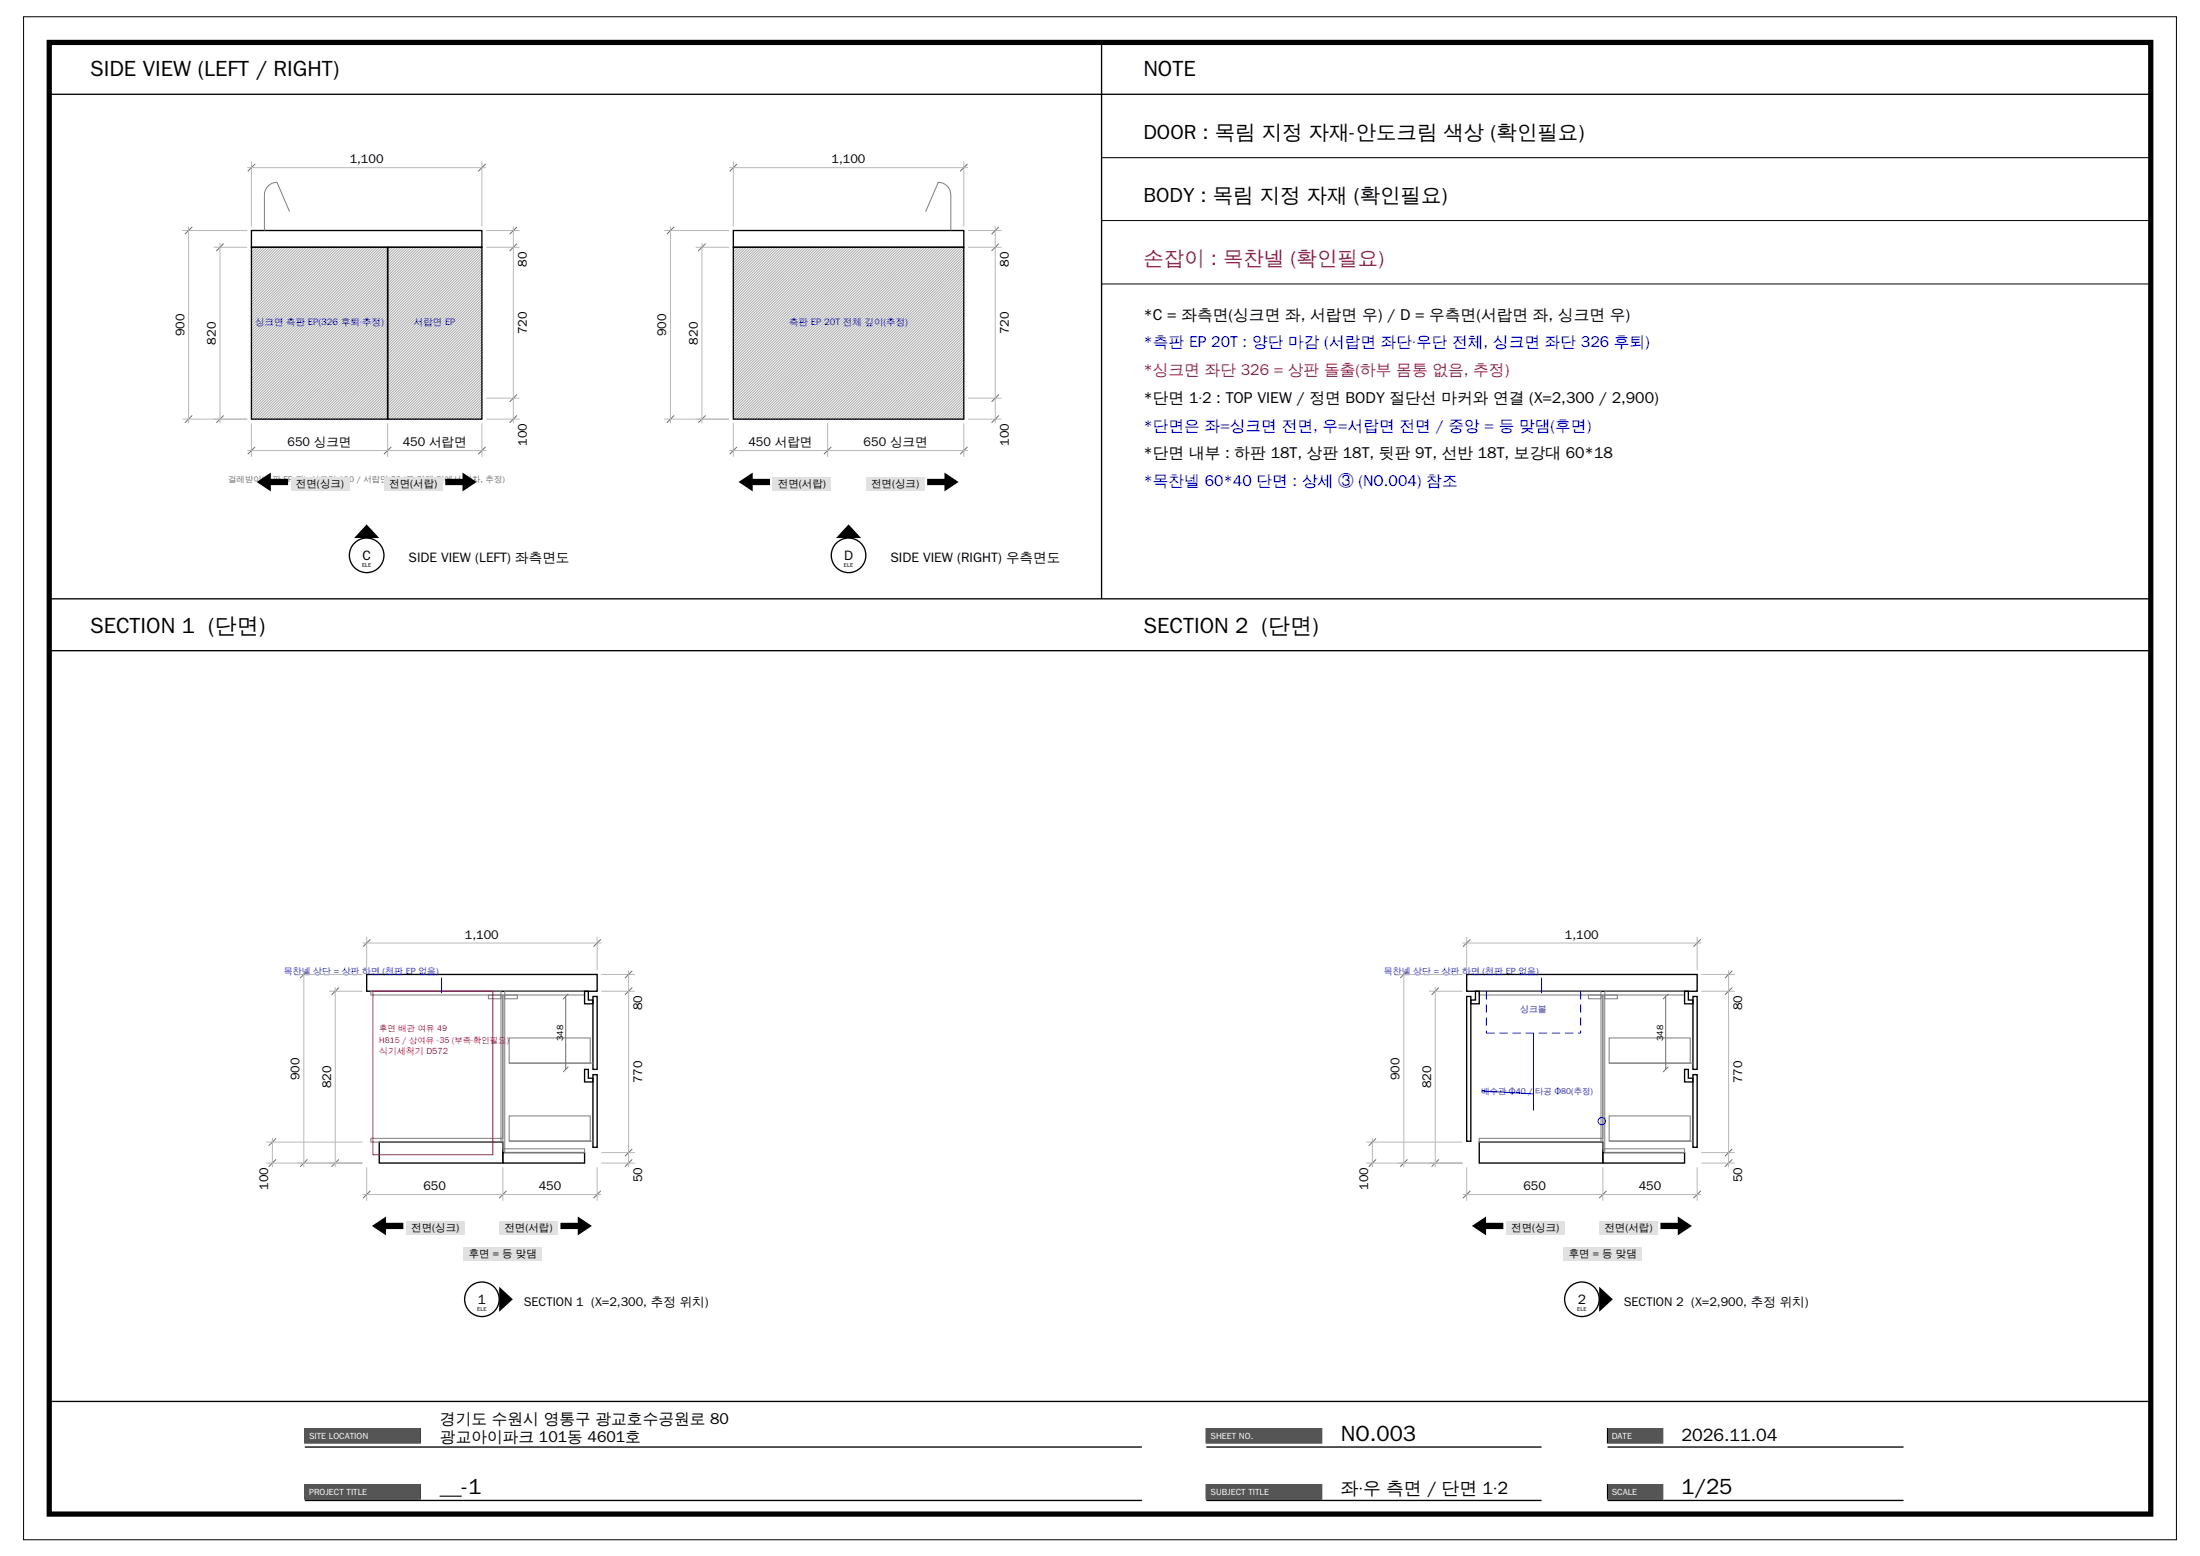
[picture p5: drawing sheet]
<svg xmlns="http://www.w3.org/2000/svg" width="420mm" height="297mm" viewBox="0 0 420 297" stroke-linecap="round" stroke-linejoin="round" font-family="sans-serif">
<path d="M4.5 3.2h411v290.7h-411zM210.3 30.1h200.3M210.3 42.1h200.3M210.3 54.2h200.3" fill="none" stroke="#000" stroke-width=".19"/>
<path d="M9.4 8.1h401.2v280.9h-401.2z" fill="none" stroke="#000" stroke-width="1" stroke-linecap="butt"/>
<path d="M9.4 18h401.2M210.3 8.6v105.7M9.4 114.3h401.2M9.4 124.2h401.2M9.4 267.5h401.2M58.2 272.7h22v2.7h-22z" fill="none" stroke="#000" stroke-width=".25"/>
<path d="M58.2 272.7h22v2.7h-22z" fill-rule="evenodd" fill="#555"/>
<path d="M58.2 276.2h159.8M58.2 283.4h22v2.7h-22z" fill="none" stroke="#000" stroke-width=".25"/>
<path d="M58.2 283.4h22v2.7h-22z" fill-rule="evenodd" fill="#555"/>
<path d="M230.3 272.7h22v2.7h-22zM58.2 286.4h159.8" fill="none" stroke="#000" stroke-width=".25"/>
<path d="M230.3 272.7h22v2.7h-22z" fill-rule="evenodd" fill="#555"/>
<path d="M230.3 276.2h64M230.3 283.4h22v2.7h-22z" fill="none" stroke="#000" stroke-width=".25"/>
<path d="M230.3 283.4h22v2.7h-22z" fill-rule="evenodd" fill="#555"/>
<path d="M306.9 272.7h10.5v2.7h-10.5zM230.3 286.4h64" fill="none" stroke="#000" stroke-width=".25"/>
<path d="M306.9 272.7h10.5v2.7h-10.5z" fill-rule="evenodd" fill="#555"/>
<path d="M306.9 276.2h56.5M306.9 283.4h10.5v2.7h-10.5z" fill="none" stroke="#000" stroke-width=".25"/>
<path d="M306.9 283.4h10.5v2.7h-10.5z" fill-rule="evenodd" fill="#555"/>
<path d="M48 44h44v3.2h-44zM48 47.2h26v32.8h-26zM74 47.2h18v32.8h-18zM74 47.2v32.8M306.9 286.4h56.5" fill="none" stroke="#000" stroke-width=".25"/>
<g fill="none" stroke="#aaa" stroke-width=".19">
<path d="M48.5 47.2l-.5 .5M49 47.2l-1 1M49.5 47.2l-1.5 1.5M50 47.2l-2 2M50.5 47.2l-2.5 2.5M51 47.2l-3 3M51.5 47.2l-3.5 3.5M52 47.2l-4 4M52.5 47.2l-4.5 4.5M53 47.2l-5 5M53.5 47.2l-5.5 5.5M54 47.2l-6 6"/>
<path d="M54.5 47.2l-6.5 6.5M55 47.2l-7 7M55.5 47.2l-7.5 7.5M56 47.2l-8 8M56.5 47.2l-8.5 8.5M57 47.2l-9 9M57.5 47.2l-9.5 9.5M58 47.2l-10 10M58.5 47.2l-10.5 10.5M59 47.2l-11 11M59.5 47.2l-11.5 11.5M60 47.2l-12 12"/>
<path d="M60.5 47.2l-12.5 12.5M61 47.2l-13 13M61.5 47.2l-13.5 13.5M62 47.2l-14 14M62.5 47.2l-14.5 14.5M63 47.2l-15 15M63.5 47.2l-15.5 15.5M64 47.2l-16 16M64.5 47.2l-16.5 16.5M65 47.2l-17 17M65.5 47.2l-17.5 17.5M66 47.2l-18 18"/>
<path d="M66.5 47.2l-18.5 18.5M67 47.2l-19 19M67.5 47.2l-19.5 19.5M68 47.2l-20 20M68.5 47.2l-20.5 20.5M69 47.2l-21 21M69.5 47.2l-21.5 21.5M70 47.2l-22 22M70.5 47.2l-22.5 22.5M71 47.2l-23 23M71.5 47.2l-23.5 23.5M72 47.2l-24 24"/>
<path d="M72.5 47.2l-24.5 24.5M73 47.2l-25 25M73.5 47.2l-25.5 25.5M74 47.2l-26 26M74.5 47.2l-26.5 26.5M75 47.2l-27 27M75.5 47.2l-27.5 27.5M76 47.2l-28 28M76.5 47.2l-28.5 28.5M77 47.2l-29 29M77.5 47.2l-29.5 29.5M78 47.2l-30 30"/>
<path d="M78.5 47.2l-30.5 30.5M79 47.2l-31 31M79.5 47.2l-31.5 31.5M80 47.2l-32 32M80.5 47.2l-32.5 32.5M81 47.2l-32.8 32.8M81.5 47.2l-32.8 32.8M82 47.2l-32.8 32.8M82.5 47.2l-32.8 32.8M83 47.2l-32.8 32.8M83.5 47.2l-32.8 32.8M84 47.2l-32.8 32.8"/>
<path d="M84.5 47.2l-32.8 32.8M85 47.2l-32.8 32.8M85.5 47.2l-32.8 32.8M86 47.2l-32.8 32.8M86.5 47.2l-32.8 32.8M87 47.2l-32.8 32.8M87.5 47.2l-32.8 32.8M88 47.2l-32.8 32.8M88.5 47.2l-32.8 32.8M89 47.2l-32.8 32.8M89.5 47.2l-32.8 32.8M90 47.2l-32.8 32.8"/>
<path d="M90.5 47.2l-32.8 32.8M91 47.2l-32.8 32.8M91.5 47.2l-32.8 32.8M92 47.2l-32.8 32.8M92 47.7l-32.3 32.3M92 48.2l-31.8 31.8M92 48.7l-31.3 31.3M92 49.2l-30.8 30.8M92 49.7l-30.3 30.3M92 50.2l-29.8 29.8M92 50.7l-29.3 29.3M92 51.2l-28.8 28.8"/>
<path d="M92 51.7l-28.3 28.3M92 52.2l-27.8 27.8M92 52.7l-27.3 27.3M92 53.2l-26.8 26.8M92 53.7l-26.3 26.3M92 54.2l-25.8 25.8M92 54.7l-25.3 25.3M92 55.2l-24.8 24.8M92 55.7l-24.3 24.3M92 56.2l-23.8 23.8M92 56.7l-23.3 23.3M92 57.2l-22.8 22.8"/>
<path d="M92 57.7l-22.3 22.3M92 58.2l-21.8 21.8M92 58.7l-21.3 21.3M92 59.2l-20.8 20.8M92 59.7l-20.3 20.3M92 60.2l-19.8 19.8M92 60.7l-19.3 19.3M92 61.2l-18.8 18.8M92 61.7l-18.3 18.3M92 62.2l-17.8 17.8M92 62.7l-17.3 17.3M92 63.2l-16.8 16.8"/>
<path d="M92 63.7l-16.3 16.3M92 64.2l-15.8 15.8M92 64.7l-15.3 15.3M92 65.2l-14.8 14.8M92 65.7l-14.3 14.3M92 66.2l-13.8 13.8M92 66.7l-13.3 13.3M92 67.2l-12.8 12.8M92 67.7l-12.3 12.3M92 68.2l-11.8 11.8M92 68.7l-11.3 11.3M92 69.2l-10.8 10.8"/>
<path d="M92 69.7l-10.3 10.3M92 70.2l-9.8 9.8M92 70.7l-9.3 9.3M92 71.2l-8.8 8.8M92 71.7l-8.3 8.3M92 72.2l-7.8 7.8M92 72.7l-7.3 7.3M92 73.2l-6.8 6.8M92 73.7l-6.3 6.3M92 74.2l-5.8 5.8M92 74.7l-5.3 5.3M92 75.2l-4.8 4.8"/>
<path d="M92 75.7l-4.3 4.3M92 76.2l-3.8 3.8M92 76.7l-3.3 3.3M92 77.2l-2.8 2.8M92 77.7l-2.3 2.3M92 78.2l-1.8 1.8M92 78.7l-1.3 1.3M92 79.2l-.8 .8M92 79.7l-.3 .3"/>
</g>
<path d="M55.3 40.4l-2.4-5.6a2.4 2.4 0 0 0-2.4 2.4v6.8" fill="none" stroke="#7d7d7d" stroke-width=".19"/>
<g fill="none" stroke="#b9b9b9" stroke-width=".19">
<path d="M47.2 32h45.6M48 30.8v12.4M92 30.8v12.4M34.8 44h12.4M36 43.2v37.6M40.8 47.2h6.4M42 46.4v34.4M92.8 47.2h6.4M92.8 44h6.4M98 43.2v37.6M92.8 76h6.4M34.8 80h12.4"/>
<path d="M47.2 86h45.6M48 80.8v6.4M74 80.8v6.4M92 80.8v6.4M92.8 80h6.4"/>
</g>
<g fill="none" stroke="#6e6e6e" stroke-width=".19">
<path d="M48.7 31.3l-1.4 1.4M92.7 31.3l-1.4 1.4M36.7 43.3l-1.4 1.4M42.7 46.5l-1.4 1.4M98.7 43.3l-1.4 1.4M98.7 46.5l-1.4 1.4M36.7 79.3l-1.4 1.4M42.7 79.3l-1.4 1.4M98.7 79.3l-1.4 1.4M98.7 75.3l-1.4 1.4M48.7 85.3l-1.4 1.4M74.7 85.3l-1.4 1.4"/>
<path d="M92.7 85.3l-1.4 1.4"/>
</g>
<path d="M49 92l2.7-1.8v1.2h3.3v1.2h-3.3v1.2z" fill-rule="evenodd" fill="#000"/>
<path d="M55.5 91.1h11.2v2.5h-11.2z" fill-rule="evenodd" fill="#e1e1e1"/>
<path d="M85 91.4h3.3v-1.2l2.7 1.8-2.7 1.8v-1.2h-3.3z" fill-rule="evenodd" fill="#000"/>
<path d="M73.3 91.1h11.2v2.5h-11.2z" fill-rule="evenodd" fill="#e1e1e1"/>
<g fill="none" stroke="#000" stroke-width=".25">
<path d="M140 44h44v3.2h-44zM140 47.2h44v32.8h-44z"/>
<circle cx="70" cy="106" r="3.3"/>
</g>
<g fill="#000">
<path d="M70 100.1l2.4 2.6h-4.8z"/>
<path d="M141 92l2.7-1.8v1.2h3.3v1.2h-3.3v1.2z" fill-rule="evenodd"/>
</g>
<g fill="none" stroke="#aaa" stroke-width=".19">
<path d="M140.5 47.2l-.5 .5M141 47.2l-1 1M141.5 47.2l-1.5 1.5M142 47.2l-2 2M142.5 47.2l-2.5 2.5M143 47.2l-3 3M143.5 47.2l-3.5 3.5M144 47.2l-4 4M144.5 47.2l-4.5 4.5M145 47.2l-5 5M145.5 47.2l-5.5 5.5M146 47.2l-6 6"/>
<path d="M146.5 47.2l-6.5 6.5M147 47.2l-7 7M147.5 47.2l-7.5 7.5M148 47.2l-8 8M148.5 47.2l-8.5 8.5M149 47.2l-9 9M149.5 47.2l-9.5 9.5M150 47.2l-10 10M150.5 47.2l-10.5 10.5M151 47.2l-11 11M151.5 47.2l-11.5 11.5M152 47.2l-12 12"/>
<path d="M152.5 47.2l-12.5 12.5M153 47.2l-13 13M153.5 47.2l-13.5 13.5M154 47.2l-14 14M154.5 47.2l-14.5 14.5M155 47.2l-15 15M155.5 47.2l-15.5 15.5M156 47.2l-16 16M156.5 47.2l-16.5 16.5M157 47.2l-17 17M157.5 47.2l-17.5 17.5M158 47.2l-18 18"/>
<path d="M158.5 47.2l-18.5 18.5M159 47.2l-19 19M159.5 47.2l-19.5 19.5M160 47.2l-20 20M160.5 47.2l-20.5 20.5M161 47.2l-21 21M161.5 47.2l-21.5 21.5M162 47.2l-22 22M162.5 47.2l-22.5 22.5M163 47.2l-23 23M163.5 47.2l-23.5 23.5M164 47.2l-24 24"/>
<path d="M164.5 47.2l-24.5 24.5M165 47.2l-25 25M165.5 47.2l-25.5 25.5M166 47.2l-26 26M166.5 47.2l-26.5 26.5M167 47.2l-27 27M167.5 47.2l-27.5 27.5M168 47.2l-28 28M168.5 47.2l-28.5 28.5M169 47.2l-29 29M169.5 47.2l-29.5 29.5M170 47.2l-30 30"/>
<path d="M170.5 47.2l-30.5 30.5M171 47.2l-31 31M171.5 47.2l-31.5 31.5M172 47.2l-32 32M172.5 47.2l-32.5 32.5M173 47.2l-32.8 32.8M173.5 47.2l-32.8 32.8M174 47.2l-32.8 32.8M174.5 47.2l-32.8 32.8M175 47.2l-32.8 32.8M175.5 47.2l-32.8 32.8M176 47.2l-32.8 32.8"/>
<path d="M176.5 47.2l-32.8 32.8M177 47.2l-32.8 32.8M177.5 47.2l-32.8 32.8M178 47.2l-32.8 32.8M178.5 47.2l-32.8 32.8M179 47.2l-32.8 32.8M179.5 47.2l-32.8 32.8M180 47.2l-32.8 32.8M180.5 47.2l-32.8 32.8M181 47.2l-32.8 32.8M181.5 47.2l-32.8 32.8M182 47.2l-32.8 32.8"/>
<path d="M182.5 47.2l-32.8 32.8M183 47.2l-32.8 32.8M183.5 47.2l-32.8 32.8M184 47.2l-32.8 32.8M184 47.7l-32.3 32.3M184 48.2l-31.8 31.8M184 48.7l-31.3 31.3M184 49.2l-30.8 30.8M184 49.7l-30.3 30.3M184 50.2l-29.8 29.8M184 50.7l-29.3 29.3M184 51.2l-28.8 28.8"/>
<path d="M184 51.7l-28.3 28.3M184 52.2l-27.8 27.8M184 52.7l-27.3 27.3M184 53.2l-26.8 26.8M184 53.7l-26.3 26.3M184 54.2l-25.8 25.8M184 54.7l-25.3 25.3M184 55.2l-24.8 24.8M184 55.7l-24.3 24.3M184 56.2l-23.8 23.8M184 56.7l-23.3 23.3M184 57.2l-22.8 22.8"/>
<path d="M184 57.7l-22.3 22.3M184 58.2l-21.8 21.8M184 58.7l-21.3 21.3M184 59.2l-20.8 20.8M184 59.7l-20.3 20.3M184 60.2l-19.8 19.8M184 60.7l-19.3 19.3M184 61.2l-18.8 18.8M184 61.7l-18.3 18.3M184 62.2l-17.8 17.8M184 62.7l-17.3 17.3M184 63.2l-16.8 16.8"/>
<path d="M184 63.7l-16.3 16.3M184 64.2l-15.8 15.8M184 64.7l-15.3 15.3M184 65.2l-14.8 14.8M184 65.7l-14.3 14.3M184 66.2l-13.8 13.8M184 66.7l-13.3 13.3M184 67.2l-12.8 12.8M184 67.7l-12.3 12.3M184 68.2l-11.8 11.8M184 68.7l-11.3 11.3M184 69.2l-10.8 10.8"/>
<path d="M184 69.7l-10.3 10.3M184 70.2l-9.8 9.8M184 70.7l-9.3 9.3M184 71.2l-8.8 8.8M184 71.7l-8.3 8.3M184 72.2l-7.8 7.8M184 72.7l-7.3 7.3M184 73.2l-6.8 6.8M184 73.7l-6.3 6.3M184 74.2l-5.8 5.8M184 74.7l-5.3 5.3M184 75.2l-4.8 4.8"/>
<path d="M184 75.7l-4.3 4.3M184 76.2l-3.8 3.8M184 76.7l-3.3 3.3M184 77.2l-2.8 2.8M184 77.7l-2.3 2.3M184 78.2l-1.8 1.8M184 78.7l-1.3 1.3M184 79.2l-.8 .8M184 79.7l-.3 .3"/>
</g>
<path d="M176.7 40.4l2.4-5.6a2.4 2.4 0 0 1 2.4 2.4v6.8" fill="none" stroke="#7d7d7d" stroke-width=".19"/>
<g fill="none" stroke="#b9b9b9" stroke-width=".19">
<path d="M139.2 32h45.6M140 30.8v12.4M184 30.8v12.4M126.8 44h12.4M128 43.2v37.6M132.8 47.2h6.4M134 46.4v34.4M184.8 47.2h6.4M184.8 44h6.4M190 43.2v37.6M184.8 76h6.4M126.8 80h12.4"/>
<path d="M139.2 86h45.6M140 80.8v6.4M158 80.8v6.4M184 80.8v6.4M184.8 80h6.4"/>
</g>
<g fill="none" stroke="#6e6e6e" stroke-width=".19">
<path d="M140.7 31.3l-1.4 1.4M184.7 31.3l-1.4 1.4M128.7 43.3l-1.4 1.4M134.7 46.5l-1.4 1.4M190.7 43.3l-1.4 1.4M190.7 46.5l-1.4 1.4M128.7 79.3l-1.4 1.4M134.7 79.3l-1.4 1.4M190.7 75.3l-1.4 1.4M190.7 79.3l-1.4 1.4M140.7 85.3l-1.4 1.4M158.7 85.3l-1.4 1.4"/>
<path d="M184.7 85.3l-1.4 1.4"/>
</g>
<path d="M147.5 91.1h11.2v2.5h-11.2z" fill-rule="evenodd" fill="#e1e1e1"/>
<path d="M177 91.4h3.3v-1.2l2.7 1.8-2.7 1.8v-1.2h-3.3z" fill-rule="evenodd" fill="#000"/>
<path d="M165.3 91.1h11.2v2.5h-11.2z" fill-rule="evenodd" fill="#e1e1e1"/>
<g fill="none" stroke="#000" stroke-width=".25">
<path d="M70 186h44v3.2h-44zM111.6 189.2h.7v1.7h.9v.7h-1.6zM113.2 190.2h.8v13.9h-.8zM72.4 218h23.6v4h-23.6zM111.6 204.1h.7v1.7h.9v.7h-1.6zM113.2 205.1h.8v13.9h-.8zM96 220h15.6v2h-15.6z"/>
<circle cx="162" cy="106" r="3.3"/>
</g>
<g fill="#000">
<path d="M162 100.1l2.4 2.6h-4.8z"/>
<path d="M71 234l2.7-1.8v1.2h3.3v1.2h-3.3v1.2z" fill-rule="evenodd"/>
</g>
<path d="M70.8 189.2h24.8v.7h-24.8zM93.2 189.9h2.4v.7h-2.4zM95.6 189.9h.4v27.4h-.4zM96 189.9h.4v29.4h-.4zM96.4 189.2h15.2v.7h-15.2zM96.4 189.9h2.4v.7h-2.4zM97.2 198.1h15.5v4.8h-15.5zM70.8 217.3h24.8v.7h-24.8zM96.4 219.3h15.2v.7h-15.2zM97.2 213h15.5v4.8h-15.5zM97.2 217.8h16M97.2 202.9h16" fill="none" stroke="#7d7d7d" stroke-width=".19"/>
<path d="M71.2 189.2h22.9v31.2h-22.9z" fill="none" stroke="#de0038" stroke-width=".19"/>
<g fill="none" stroke="#6e6e6e" stroke-width=".19">
<path d="M70.7 179.3l-1.4 1.4M114.7 179.3l-1.4 1.4M58.7 185.3l-1.4 1.4M64.7 188.5l-1.4 1.4M108 190.2v13.9M108.5 189.7l-1 1M120.7 185.3l-1.4 1.4M120.7 188.5l-1.4 1.4M52.7 217.3l-1.4 1.4M108.5 203.6l-1 1M120.7 219.3l-1.4 1.4M52.7 221.3l-1.4 1.4"/>
<path d="M58.7 221.3l-1.4 1.4M64.7 221.3l-1.4 1.4M70.7 227.3l-1.4 1.4M96.7 227.3l-1.4 1.4M114.7 227.3l-1.4 1.4M120.7 221.3l-1.4 1.4"/>
</g>
<path d="M84.3 186.6v3" fill="none" stroke="#00f" stroke-width=".19"/>
<g fill="none" stroke="#b9b9b9" stroke-width=".19">
<path d="M70 178.8v6.4M114 178.8v6.4M56.8 186h12.4M58 185.2v37.6M62.8 189.2h6.4M64 188.4v34.4M69.2 180h45.6M114.8 189.2h6.4M114.8 186h6.4M120 185.2v37.6M50.8 218h18.4M52 217.2v5.6"/>
<path d="M50.8 222h18.4M69.2 228h45.6M70 222.8v6.4M96 222.8v6.4M114 222.8v6.4M114.8 222h6.4M114.8 220h6.4"/>
</g>
<path d="M77.5 233.1h11.2v2.5h-11.2z" fill-rule="evenodd" fill="#e1e1e1"/>
<path d="M107 233.4h3.3v-1.2l2.7 1.8-2.7 1.8v-1.2h-3.3z" fill-rule="evenodd" fill="#000"/>
<g fill="#e1e1e1">
<path d="M95.3 233.1h11.2v2.5h-11.2z" fill-rule="evenodd"/>
<path d="M88.5 238.2h15v2.5h-15z" fill-rule="evenodd"/>
</g>
<g fill="none" stroke="#000" stroke-width=".25">
<path d="M280 186h44v3.2h-44zM280 190.2h.8v27.6h-.8zM281.7 189.2h.7v2.4h-1.6v-.7h.9zM321.6 189.2h.7v1.7h.9v.7h-1.6zM323.2 190.2h.8v13.9h-.8zM282.4 218h23.6v4h-23.6zM321.6 204.1h.7v1.7h.9v.7h-1.6zM323.2 205.1h.8v13.9h-.8zM306 220h15.6v2h-15.6z"/>
<circle cx="92" cy="248" r="3.3"/>
</g>
<g fill="#000">
<path d="M95.3 245.6l2.6 2.4-2.6 2.4z"/>
<path d="M281 234l2.7-1.8v1.2h3.3v1.2h-3.3v1.2z" fill-rule="evenodd"/>
</g>
<path d="M282.4 189.2h23.2v.7h-23.2zM303.2 189.9h2.4v.7h-2.4zM305.6 189.9h.4v27.4h-.4zM306 189.9h.4v29.4h-.4zM306.4 189.2h15.2v.7h-15.2zM306.4 189.9h2.4v.7h-2.4zM307.2 198.1h15.5v4.8h-15.5zM282.4 217.3h23.2v.7h-23.2zM306.4 219.3h15.2v.7h-15.2zM307.2 213h15.5v4.8h-15.5zM307.2 217.8h16M307.2 202.9h16" fill="none" stroke="#7d7d7d" stroke-width=".19"/>
<g fill="none" stroke="#00f" stroke-width=".19">
<path d="M283.8 189.2v1.6M283.8 191.7v1.6M283.8 194.2v1.6M283.8 196.7v.5h1.6M286.3 197.2h1.6M288.8 197.2h1.6M291.3 197.2h1.6M292.8 197.2v14.8M293.8 197.2h1.6M294.3 186.6v3M296.3 197.2h1.6M298.8 197.2h1.6"/>
<path d="M301.8 189.2v1.6M301.8 191.7v1.6M301.8 194.2v1.6M301.8 196.7v.5h-.5M282.8 208.2l10 .6"/>
<circle cx="305.8" cy="214" r=".7"/>
</g>
<g fill="none" stroke="#6e6e6e" stroke-width=".19">
<path d="M280.7 179.3l-1.4 1.4M324.7 179.3l-1.4 1.4M268.7 185.3l-1.4 1.4M274.7 188.5l-1.4 1.4M318 190.2v13.9M318.5 189.7l-1 1M330.7 185.3l-1.4 1.4M330.7 188.5l-1.4 1.4M262.7 217.3l-1.4 1.4M318.5 203.6l-1 1M330.7 219.3l-1.4 1.4M262.7 221.3l-1.4 1.4"/>
<path d="M268.7 221.3l-1.4 1.4M274.7 221.3l-1.4 1.4M280.7 227.3l-1.4 1.4M306.7 227.3l-1.4 1.4M324.7 227.3l-1.4 1.4M330.7 221.3l-1.4 1.4"/>
</g>
<g fill="none" stroke="#b9b9b9" stroke-width=".19">
<path d="M280 178.8v6.4M324 178.8v6.4M266.8 186h12.4M268 185.2v37.6M272.8 189.2h6.4M274 188.4v34.4M279.2 180h45.6M324.8 189.2h6.4M324.8 186h6.4M330 185.2v37.6M260.8 218h18.4M262 217.2v5.6"/>
<path d="M260.8 222h18.4M279.2 228h45.6M280 222.8v6.4M306 222.8v6.4M324 222.8v6.4M324.8 222h6.4M324.8 220h6.4"/>
</g>
<path d="M287.5 233.1h11.2v2.5h-11.2z" fill-rule="evenodd" fill="#e1e1e1"/>
<path d="M317 233.4h3.3v-1.2l2.7 1.8-2.7 1.8v-1.2h-3.3z" fill-rule="evenodd" fill="#000"/>
<g fill="#e1e1e1">
<path d="M305.3 233.1h11.2v2.5h-11.2z" fill-rule="evenodd"/>
<path d="M298.5 238.2h15v2.5h-15z" fill-rule="evenodd"/>
</g>
<circle cx="302" cy="248" r="3.3" fill="none" stroke="#000" stroke-width=".25"/>
<path d="M305.3 245.6l2.6 2.4-2.6 2.4z" fill="#000"/>
<g font-size="4.2">
<text x="17.2" y="14.5">SIDE VIEW (LEFT / RIGHT)</text>
<text x="218.3" y="14.5">NOTE</text>
<text x="17.2" y="120.8">SECTION 1 (단면)</text>
<text x="218.3" y="120.8">SECTION 2 (단면)</text>
<text x="256" y="275">NO.003</text>
<text x="84" y="285.2">__-1</text>
<text x="321" y="285.2">1/25</text>
</g>
<g font-size="3.9">
<text x="218.3" y="26.6">DOOR : 목림 지정 자재-안도크림 색상 (확인필요)</text>
<text x="218.3" y="38.6">BODY : 목림 지정 자재 (확인필요)</text>
</g>
<text font-size="3.9" fill="#de0038" x="218.3" y="50.6">손잡이 : 목찬넬 (확인필요)</text>
<g font-size="3.4">
<text x="321" y="275">2026.11.04</text>
<text x="256" y="285.2">좌·우 측면 / 단면 1·2</text>
</g>
<g font-size="3">
<text x="218.3" y="61">*C = 좌측면(싱크면 좌, 서랍면 우) / D = 우측면(서랍면 좌, 싱크면 우)</text>
<text x="218.3" y="76.9">*단면 1·2 : TOP VIEW / 정면 BODY 절단선 마커와 연결 (X=2,300 / 2,900)</text>
<text x="218.3" y="87.5">*단면 내부 : 하판 18T, 상판 18T, 뒷판 9T, 선반 18T, 보강대 60*18</text>
<text x="84" y="271.9">경기도 수원시 영통구 광교호수공원로 80</text>
<text x="84" y="275.3">광교아이파크 101동 4601호</text>
</g>
<g font-size="3" fill="#00f">
<text x="218.3" y="66.3">*측판 EP 20T : 양단 마감 (서랍면 좌단·우단 전체, 싱크면 좌단 326 후퇴)</text>
<text x="218.3" y="82.2">*단면은 좌=싱크면 전면, 우=서랍면 전면 / 중앙 = 등 맞댐(후면)</text>
<text x="218.3" y="92.8">*목찬넬 60*40 단면 : 상세 ③ (NO.004) 참조</text>
</g>
<text font-size="3" fill="#de0038" x="218.3" y="71.6">*싱크면 좌단 326 = 상판 돌출(하부 몸통 없음, 추정)</text>
<g font-size="2.6">
<text x="69.2" y="106.9">C</text>
<text x="78" y="107.2">SIDE VIEW (LEFT) 좌측면도</text>
<text x="161.1" y="106.9">D</text>
<text x="170" y="107.2">SIDE VIEW (RIGHT) 우측면도</text>
<text x="91.2" y="248.9">1</text>
<text x="301.2" y="248.9">2</text>
</g>
<g font-size="2.4">
<text x="66.8" y="31.2">1,100</text>
<text x="158.8" y="31.2">1,100</text>
<text x="100.6" y="50.9" transform="rotate(-90 100.6 50.9)">80</text>
<text x="192.6" y="50.9" transform="rotate(-90 192.6 50.9)">80</text>
<text x="35.2" y="64.2" transform="rotate(-90 35.2 64.2)">900</text>
<text x="41.2" y="65.8" transform="rotate(-90 41.2 65.8)">820</text>
<text x="100.6" y="63.8" transform="rotate(-90 100.6 63.8)">720</text>
<text x="127.2" y="64.2" transform="rotate(-90 127.2 64.2)">900</text>
<text x="133.2" y="65.8" transform="rotate(-90 133.2 65.8)">820</text>
<text x="192.6" y="63.8" transform="rotate(-90 192.6 63.8)">720</text>
<text x="54.9" y="85.2">650 싱크면</text>
<text x="76.9" y="85.2">450 서랍면</text>
<text x="100.6" y="85.1" transform="rotate(-90 100.6 85.1)">100</text>
<text x="142.9" y="85.2">450 서랍면</text>
<text x="164.9" y="85.2">650 싱크면</text>
<text x="192.6" y="85.1" transform="rotate(-90 192.6 85.1)">100</text>
<text x="88.8" y="179.2">1,100</text>
<text x="298.8" y="179.2">1,100</text>
<text x="122.6" y="192.9" transform="rotate(-90 122.6 192.9)">80</text>
<text x="332.6" y="192.9" transform="rotate(-90 332.6 192.9)">80</text>
<text x="57.2" y="206.2" transform="rotate(-90 57.2 206.2)">900</text>
<text x="63.2" y="207.8" transform="rotate(-90 63.2 207.8)">820</text>
<text x="122.6" y="206.8" transform="rotate(-90 122.6 206.8)">770</text>
<text x="267.2" y="206.2" transform="rotate(-90 267.2 206.2)">900</text>
<text x="273.2" y="207.8" transform="rotate(-90 273.2 207.8)">820</text>
<text x="332.6" y="206.8" transform="rotate(-90 332.6 206.8)">770</text>
<text x="51.2" y="227.1" transform="rotate(-90 51.2 227.1)">100</text>
<text x="80.8" y="227.2">650</text>
<text x="102.8" y="227.2">450</text>
<text x="122.6" y="225.7" transform="rotate(-90 122.6 225.7)">50</text>
<text x="261.2" y="227.1" transform="rotate(-90 261.2 227.1)">100</text>
<text x="290.8" y="227.2">650</text>
<text x="312.8" y="227.2">450</text>
<text x="332.6" y="225.7" transform="rotate(-90 332.6 225.7)">50</text>
<text x="100" y="249.2">SECTION 1 (X=2,300, 추정 위치)</text>
<text x="310" y="249.2">SECTION 2 (X=2,900, 추정 위치)</text>
</g>
<g font-size="2">
<text x="56.5" y="92.9">전면(싱크)</text>
<text x="74.3" y="92.9">전면(서랍)</text>
<text x="148.5" y="92.9">전면(서랍)</text>
<text x="166.3" y="92.9">전면(싱크)</text>
<text x="78.5" y="234.9">전면(싱크)</text>
<text x="96.3" y="234.9">전면(서랍)</text>
<text x="288.5" y="234.9">전면(싱크)</text>
<text x="306.3" y="234.9">전면(서랍)</text>
<text x="89.5" y="240">후면 = 등 맞댐</text>
<text x="299.5" y="240">후면 = 등 맞댐</text>
</g>
<g font-size="1.8" fill="#00f">
<text x="48.7" y="62">싱크면 측판 EP(326 후퇴·추정)</text>
<text x="79" y="62">서랍면 EP</text>
<text x="150.6" y="62">측판 EP 20T 전체 깊이(추정)</text>
</g>
<g font-size="1.7" fill="#00f">
<text x="54.2" y="186">목찬넬 상단 = 상판 하면 (천판 EP 없음)</text>
<text x="264.2" y="186">목찬넬 상단 = 상판 하면 (천판 EP 없음)</text>
<text x="290.2" y="193.2">싱크볼</text>
</g>
<text font-size="1.7" fill="#de0038" x="72.4" y="201.2">식기세척기 D572</text>
<g font-size="1.7">
<text x="107.5" y="198.7" transform="rotate(-90 107.5 198.7)">348</text>
<text x="317.5" y="198.7" transform="rotate(-90 317.5 198.7)">348</text>
</g>
<g font-size="1.7" fill="#fff">
<text x="59" y="274.8">SITE LOCATION</text>
<text x="231.1" y="274.8">SHEET NO.</text>
<text x="307.7" y="274.8">DATE</text>
<text x="59" y="285.5">PROJECT TITLE</text>
<text x="231.1" y="285.5">SUBJECT TITLE</text>
<text x="307.7" y="285.5">SCALE</text>
</g>
<g font-size="1.6" fill="#6e6e6e">
<text x="43.6" y="92">걸레받이(측판 EP</text>
<text x="56.4" y="92">뒤): 싱크면 100 / 서랍면 50 (등 맞댐 면</text>
<text x="84.9" y="92">에서 단차, 추정)</text>
</g>
<g font-size="1.6" fill="#de0038">
<text x="72.4" y="196.8">후면 배관 여유 49</text>
<text x="72.4" y="199">H815 / 상여유 -35 (부족·확인필요)</text>
</g>
<g font-size="1.6" fill="#00f">
<text x="282.8" y="208.8">배수관 Φ40 /</text>
<text x="293.1" y="208.8">타공 Φ80(추정)</text>
</g>
<g font-size="1.1">
<text x="69.1" y="108.2">ELE</text>
<text x="161.1" y="108.2">ELE</text>
<text x="91.1" y="250.2">ELE</text>
<text x="301.1" y="250.2">ELE</text>
</g>
</svg>
